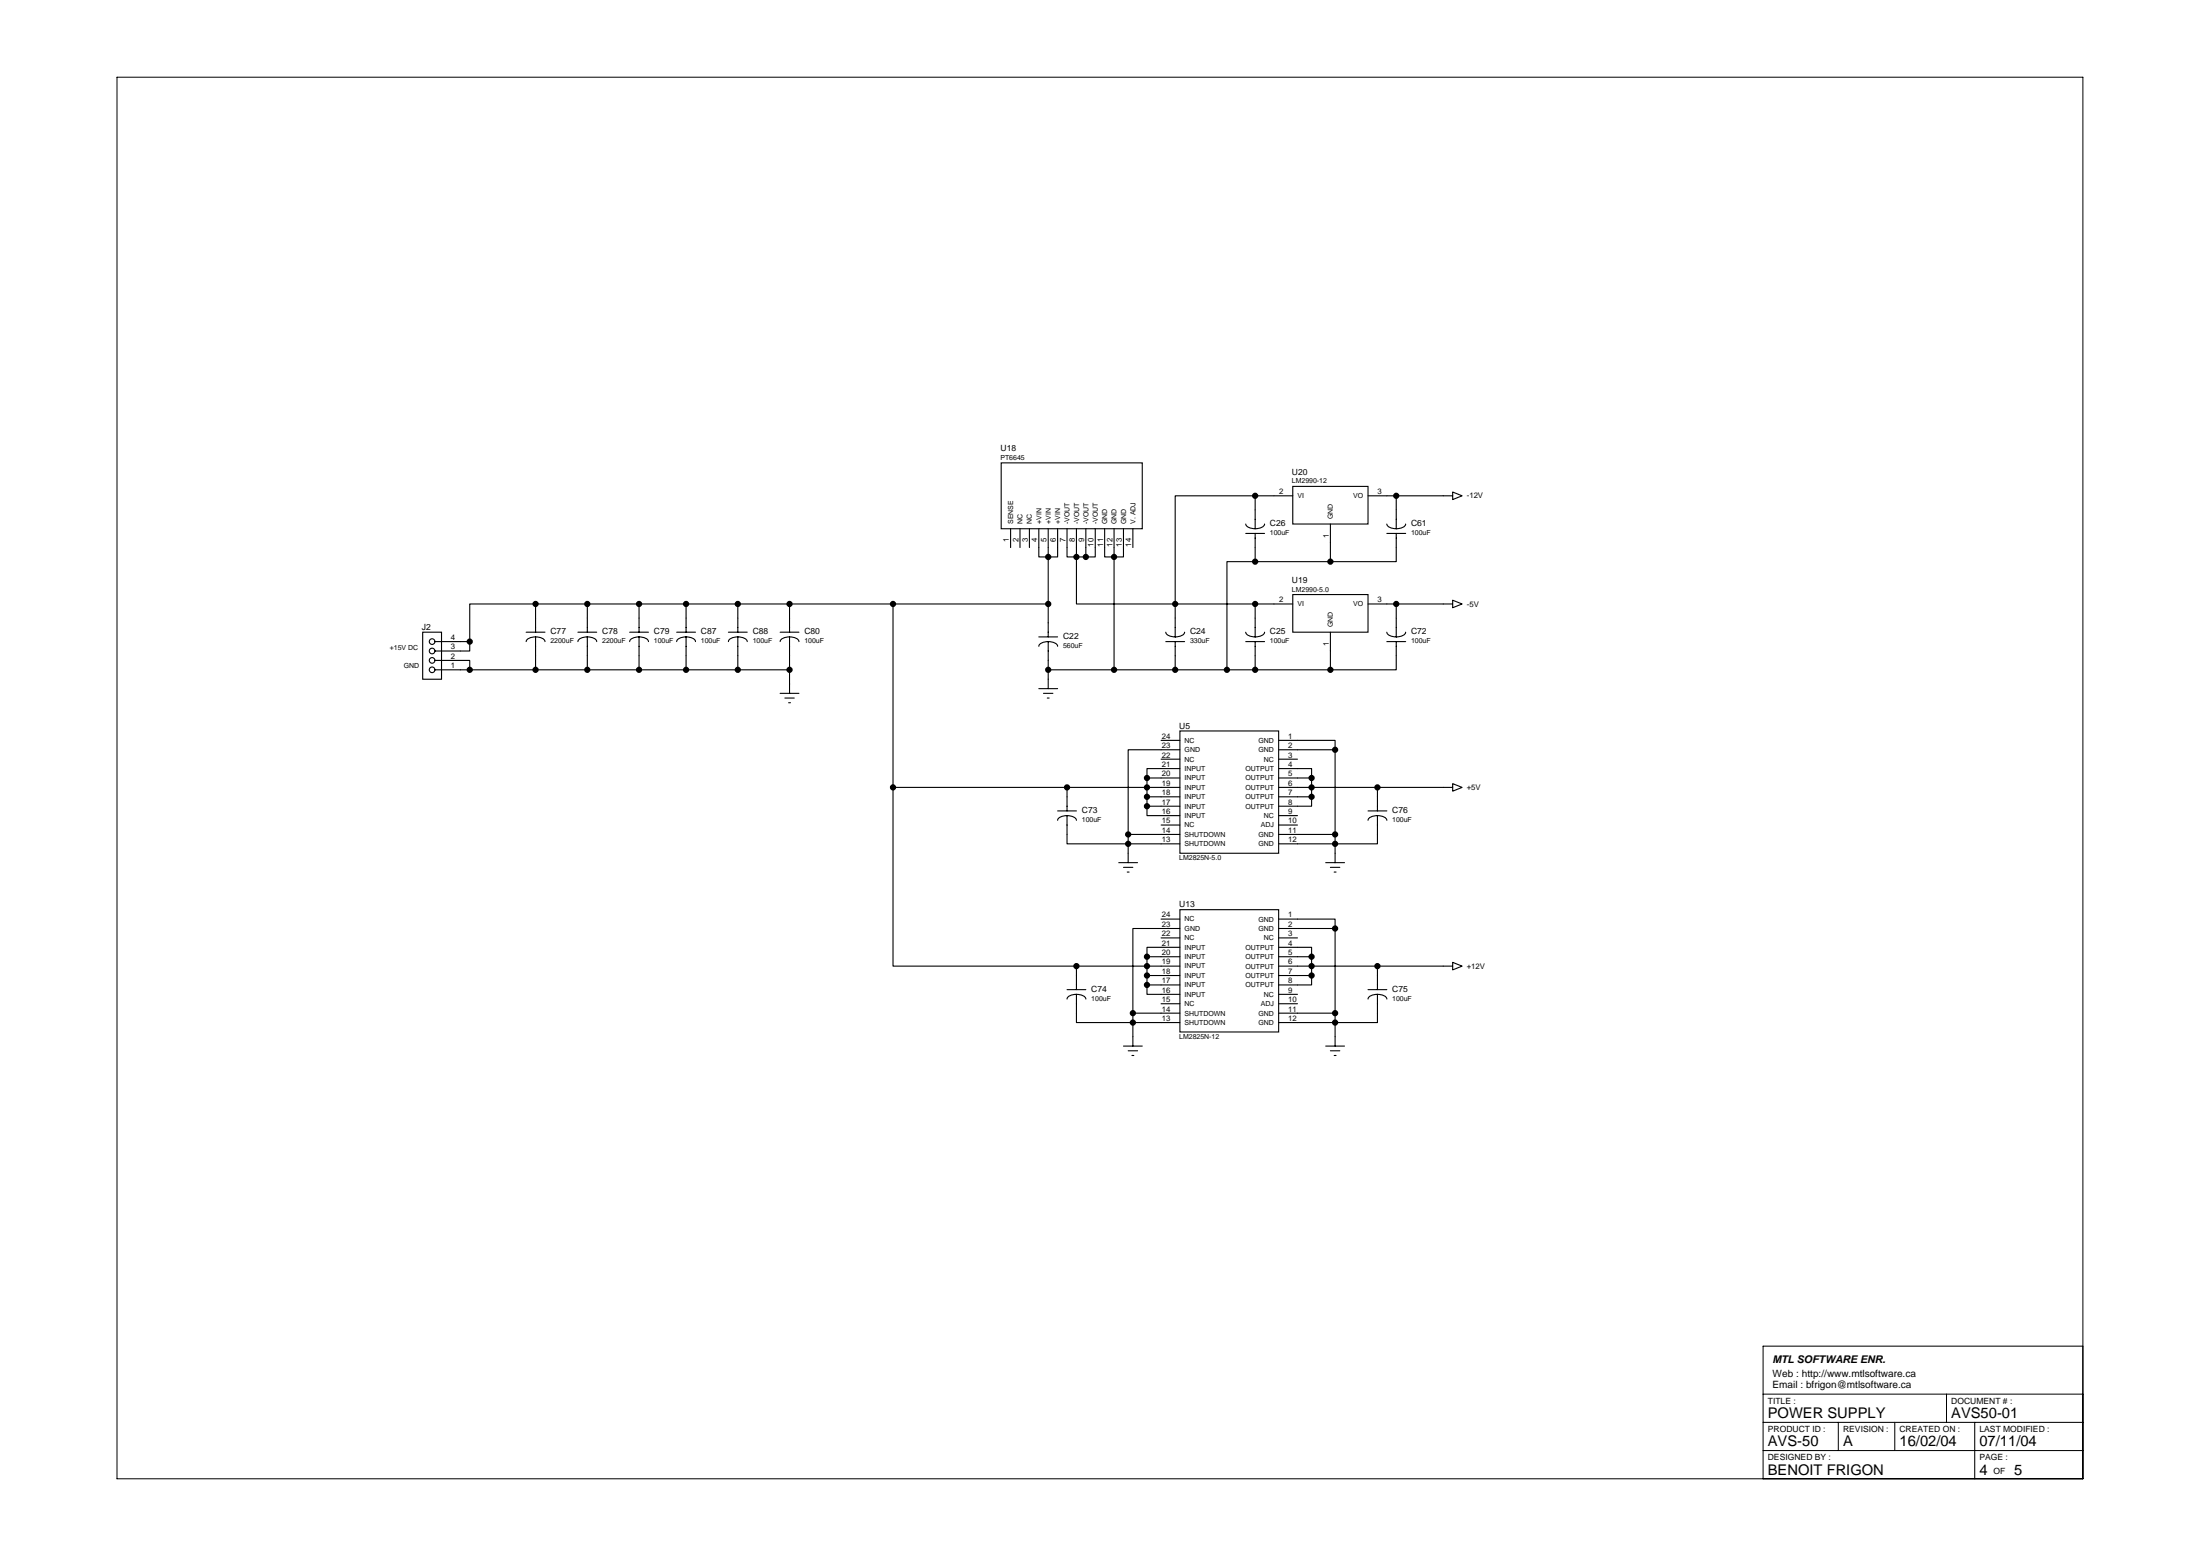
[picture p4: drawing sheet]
<svg xmlns="http://www.w3.org/2000/svg" width="594mm" height="420mm" viewBox="0 0 594 420" stroke-linecap="round" stroke-linejoin="round" font-family="sans-serif">
<g fill="none" stroke="#000" stroke-width=".3">
<path d="M270.4 125h38.1v17.8h-38.1zM338.9 133.9h-21.6v29.2M338.9 133.9v8.9M338.9 133.9h10.2M349.1 131.3h20.3v10.2h-20.3zM369.4 133.9h22.9M377 133.9v8.9M392.3 132.9l2.5 1-2.5 1zM272.9 142.8v5M275.4 142.8v5M278 142.8v5M280.5 142.8v7.6h5.1v-7.6"/>
<path d="M283.1 142.8v29.2M288.1 142.8v7.6h2.6M290.7 150.4v12.7h26.6M290.7 142.8v7.6M290.7 150.4h2.5M293.2 142.8v7.6M295.8 142.8v7.6h-2.6M298.3 142.8v7.6h5.1v-7.6M300.8 142.8v38.1M305.9 142.8v5M336.4 141.5a2.31 2.31 0 0 0 2.5 1.3M336.4 144h5.1"/>
<path d="M338.9 151.7h-7.6v29.2M338.9 144v7.7M338.9 151.7h20.4M341.5 141.5a2.31 2.31 0 0 1-2.6 1.3M359.3 141.5v10.2M374.5 141.5a2.31 2.31 0 0 0 2.5 1.3M374.5 144h5.1M377 144v7.7h-17.7M379.6 141.5a2.31 2.31 0 0 1-2.6 1.3M114.1 170.7h5.1v12.7h-5.1zM117.4 178.3h9.4v2.6M117.4 173.2h9.4"/>
<path d="M126.8 173.2v2.6h-9.4M142.1 170.7h5.1M144.6 163.1h-17.8v10.1M144.6 172h.7a2.04 2.04 0 0 1 1.9 1.2M144.6 172h-.6a2.04 2.04 0 0 0-1.9 1.2M144.6 163.1h138.5M144.6 163.1v7.6M144.6 172v8.9M156.1 170.7h5M158.6 172h.6a2.04 2.04 0 0 1 1.9 1.2M158.6 172h-.6a2.04 2.04 0 0 0-1.9 1.2M158.6 163.1v7.6"/>
<path d="M158.6 172v8.9M170 170.7h5.1M172.6 172h-.7a2.04 2.04 0 0 0-1.9 1.2M172.6 172h.6a2.04 2.04 0 0 1 1.9 1.2M172.6 163.1v7.6M172.6 172v8.9M182.7 170.7h5.1M185.3 172h-.7a2.04 2.04 0 0 0-1.9 1.2M185.3 172h.6a2.04 2.04 0 0 1 1.9 1.2M185.3 163.1v7.6M185.3 172v8.9M196.7 170.7h5.1"/>
<path d="M199.2 172h-.6a2.04 2.04 0 0 0-1.9 1.2M199.2 172h.7a2.04 2.04 0 0 1 1.9 1.2M199.2 163.1v7.6M199.2 172v8.9M210.7 170.7h5M213.2 172h-.6a2.04 2.04 0 0 0-1.9 1.2M213.2 172h.6a2.04 2.04 0 0 1 1.9 1.2M213.2 163.1v7.6M213.2 172v15.2M241.1 163.1v49.5M280.5 172h5.1M283.1 173.2l.6 .1a2.04 2.04 0 0 1 1.9 1.2"/>
<path d="M283.1 173.2l-.7 .1a2.04 2.04 0 0 0-1.9 1.2M283.1 173.2v12.7M314.8 170.7a2.31 2.31 0 0 0 2.5 1.3M314.8 173.2h5.1M317.3 163.1v8.9M317.3 173.2v7.7M317.3 163.1h31.8M319.9 170.7a2.31 2.31 0 0 1-2.6 1.3M336.4 170.7a2.31 2.31 0 0 0 2.5 1.3M336.4 173.2h5.1M338.9 163.1v8.9M338.9 173.2v7.7"/>
<path d="M341.5 170.7a2.31 2.31 0 0 1-2.6 1.3M349.1 160.5h20.3v10.2h-20.3zM359.3 170.7v10.2M369.4 163.1h22.9M374.5 170.7a2.31 2.31 0 0 0 2.5 1.3M374.5 173.2h5.1M377 173.2v7.7h-17.7M377 163.1v8.9M379.6 170.7a2.31 2.31 0 0 1-2.6 1.3M392.3 162.1l2.5 1-2.5 1zM117.4 180.9h95.8M210.7 187.2h5"/>
<path d="M211.9 188.5h2.6M213 189.8h.5M280.5 185.9h5.1M281.8 187.2h2.5M282.8 188.5h.5M283.1 180.9h76.2M313.5 199.9h5.1M318.6 197.4h26.7v33h-26.7zM345.3 199.9h15.2v2.6M241.1 212.6v48.3h49.6M241.1 212.6h77.5M285.6 219h5.1"/>
<path d="M288.1 212.6v6.4M309.7 217.7v2.5h8.9M309.7 210.1h8.9M309.7 210.1v7.6M309.7 215.2h8.9M309.7 217.7h8.9M313.5 205h5.1M318.6 207.5h-8.9v2.6M318.6 202.5h-14v22.8M345.3 207.5h8.9v2.6M345.3 210.1h8.9M345.3 212.6h47"/>
<path d="M345.3 215.2h8.9M345.3 202.5h15.2M345.3 205h5.1M354.2 215.2v2.5h-8.9M354.2 210.1v5.1M360.5 202.5v30.4M369.4 219h5.1M372 212.6v6.4M392.3 211.6l2.5 1-2.5 1zM288.1 220.2v7.7h30.5M288.1 220.2l.7 .1a2.04 2.04 0 0 1 1.9 1.2M288.1 220.2l-.6 .1a2.04 2.04 0 0 0-1.9 1.2"/>
<path d="M302.1 232.9h5.1M303.4 234.2h2.5M304.4 235.5h.5M304.6 225.3h14M304.6 225.3v7.6M313.5 222.8h5.1M345.3 225.3h15.2M345.3 220.2h5.1M345.3 222.8h5.1M358 232.9h5.1M359.3 234.2h2.5M360.3 235.5h.5"/>
<path d="M372 220.2v7.7h-26.7M372 220.2l-.7 .1a2.04 2.04 0 0 0-1.9 1.2M372 220.2l.6 .1a2.04 2.04 0 0 1 1.9 1.2M309.7 258.3v7.7M309.7 258.3h8.9M313.5 248.2h5.1M313.5 253.3h5.1M318.6 245.6h26.7v33.1h-26.7zM318.6 255.8h-8.9v2.5M318.6 250.7h-12.7v22.9M345.3 255.8h8.9v2.5M345.3 248.2h15.2v25.4"/>
<path d="M345.3 258.3h8.9M345.3 250.7h15.2M345.3 253.3h5.1M354.2 258.3v5.1M392.3 259.9l2.5 1-2.5 1zM288.1 267.2h5.1M290.7 268.5v7.6h27.9M290.7 268.5h-.7a2.04 2.04 0 0 0-1.9 1.3M290.7 268.5h.6a2.04 2.04 0 0 1 1.9 1.3M290.7 260.9h27.9M290.7 260.9v6.3M305.9 273.6h12.7"/>
<path d="M305.9 273.6v8.9M309.7 266v2.5h8.9M309.7 263.4h8.9M309.7 266h8.9M313.5 271h5.1M345.3 260.9h47M345.3 263.4h8.9M345.3 273.6h15.2M345.3 268.5h5.1M345.3 271h5.1M354.2 263.4v2.6h-8.9M360.5 273.6v8.9"/>
<path d="M369.4 267.2h5.1M372 268.5v7.6h-26.7M372 268.5h-.7a2.04 2.04 0 0 0-1.9 1.3M372 268.5h.6a2.04 2.04 0 0 1 1.9 1.3M372 260.9v6.3M303.4 282.5h5.1M304.6 283.7h2.6M305.7 285h.5M358 282.5h5.1M359.3 283.7h2.5M360.3 285h.5"/>
<circle cx="116.7" cy="178.3" r=".76"/>
<circle cx="116.7" cy="173.2" r=".76"/>
<circle cx="116.7" cy="175.8" r=".76"/>
<circle cx="116.7" cy="180.9" r=".76"/>
</g>
<g fill="#000" stroke="#000" stroke-width=".51">
<circle cx="338.9" cy="133.9" r=".59"/>
<circle cx="377" cy="133.9" r=".59"/>
<circle cx="283.1" cy="150.4" r=".59"/>
<circle cx="290.7" cy="150.4" r=".59"/>
<circle cx="293.2" cy="150.4" r=".59"/>
<circle cx="300.8" cy="150.4" r=".59"/>
<circle cx="338.9" cy="151.7" r=".59"/>
<circle cx="359.3" cy="151.7" r=".59"/>
<circle cx="126.8" cy="173.2" r=".59"/>
<circle cx="144.6" cy="163.1" r=".59"/>
<circle cx="158.6" cy="163.1" r=".59"/>
<circle cx="172.6" cy="163.1" r=".59"/>
<circle cx="185.3" cy="163.1" r=".59"/>
<circle cx="199.2" cy="163.1" r=".59"/>
<circle cx="213.2" cy="163.1" r=".59"/>
<circle cx="241.1" cy="163.1" r=".59"/>
<circle cx="283.1" cy="163.1" r=".59"/>
<circle cx="317.3" cy="163.1" r=".59"/>
<circle cx="338.9" cy="163.1" r=".59"/>
<circle cx="377" cy="163.1" r=".59"/>
<circle cx="126.8" cy="180.9" r=".59"/>
<circle cx="144.6" cy="180.9" r=".59"/>
<circle cx="158.6" cy="180.9" r=".59"/>
<circle cx="172.6" cy="180.9" r=".59"/>
<circle cx="185.3" cy="180.9" r=".59"/>
<circle cx="199.2" cy="180.9" r=".59"/>
<circle cx="213.2" cy="180.9" r=".59"/>
<circle cx="283.1" cy="180.9" r=".59"/>
<circle cx="300.8" cy="180.9" r=".59"/>
<circle cx="317.3" cy="180.9" r=".59"/>
<circle cx="331.3" cy="180.9" r=".59"/>
<circle cx="338.9" cy="180.9" r=".59"/>
<circle cx="359.3" cy="180.9" r=".59"/>
<circle cx="241.1" cy="212.6" r=".59"/>
<circle cx="288.1" cy="212.6" r=".59"/>
<circle cx="309.7" cy="215.2" r=".59"/>
<circle cx="309.7" cy="217.7" r=".59"/>
<circle cx="309.7" cy="210.1" r=".59"/>
<circle cx="309.7" cy="212.6" r=".59"/>
<circle cx="354.2" cy="215.2" r=".59"/>
<circle cx="354.2" cy="210.1" r=".59"/>
<circle cx="354.2" cy="212.6" r=".59"/>
<circle cx="360.5" cy="202.5" r=".59"/>
<circle cx="372" cy="212.6" r=".59"/>
<circle cx="304.6" cy="227.9" r=".59"/>
<circle cx="304.6" cy="225.3" r=".59"/>
<circle cx="360.5" cy="227.9" r=".59"/>
<circle cx="360.5" cy="225.3" r=".59"/>
<circle cx="309.7" cy="258.3" r=".59"/>
<circle cx="354.2" cy="258.3" r=".59"/>
<circle cx="360.5" cy="250.7" r=".59"/>
<circle cx="290.7" cy="260.9" r=".59"/>
<circle cx="305.9" cy="273.6" r=".59"/>
<circle cx="305.9" cy="276.1" r=".59"/>
<circle cx="309.7" cy="266" r=".59"/>
<circle cx="309.7" cy="260.9" r=".59"/>
<circle cx="309.7" cy="263.4" r=".59"/>
<circle cx="354.2" cy="260.9" r=".59"/>
<circle cx="354.2" cy="263.4" r=".59"/>
<circle cx="360.5" cy="273.6" r=".59"/>
<circle cx="360.5" cy="276.1" r=".59"/>
<circle cx="372" cy="260.9" r=".59"/>
</g>
<path d="M31.6 20.8h530.9v378.5h-530.9zM476.1 376.4h86.4M525.6 376.4v7.7M562.5 363.5h-86.4v35.8M476.1 384.1h86.4M476.1 391.7h86.4M496.4 384.1v7.6M511.7 384.1v7.6M533.2 384.1v15.2" fill="none" stroke="#000" stroke-width=".27"/>
<g font-size="4">
<text x="477.4" y="383">POWER SUPPLY</text>
<text x="526.9" y="383">AVS50-01</text>
<text x="477.4" y="390.6">AVS-50</text>
<text x="497.7" y="390.6">A</text>
<text x="512.9" y="390.6">16/02/04</text>
<text x="534.5" y="390.6">07/11/04</text>
<text x="477.4" y="398.2">BENOIT FRIGON</text>
<text x="534.5" y="398.2">4</text>
<text x="543.9" y="398.2">5</text>
</g>
<text font-size="2.9" x="478.6" y="368.2">MTL SOFTWARE ENR.</text>
<g font-size="2.7">
<text x="478.6" y="371.8">Web : http://www.mtlsoftware.ca</text>
<text x="478.6" y="374.8">Email : bfrigon@mtlsoftware.ca</text>
</g>
<g font-size="2.3">
<text x="270.2" y="121.8">U18</text>
<text x="348.9" y="128.1">U20</text>
<text x="342.9" y="142.1">C26</text>
<text x="381" y="142.1">C61</text>
<text x="348.9" y="157.4">U19</text>
<text x="114" y="170">J2</text>
<text x="148.6" y="171.3">C77</text>
<text x="162.6" y="171.3">C78</text>
<text x="176.6" y="171.3">C79</text>
<text x="189.3" y="171.3">C87</text>
<text x="203.3" y="171.3">C88</text>
<text x="217.2" y="171.3">C80</text>
<text x="287.1" y="172.6">C22</text>
<text x="321.3" y="171.3">C24</text>
<text x="342.9" y="171.3">C25</text>
<text x="381" y="171.3">C72</text>
<text x="318.4" y="196.7">U5</text>
<text x="292.2" y="219.6">C73</text>
<text x="376" y="219.6">C76</text>
<text x="318.4" y="245">U13</text>
<text x="294.7" y="267.8">C74</text>
<text x="376" y="267.8">C75</text>
<text x="477.4" y="379">TITLE :</text>
<text x="526.9" y="379">DOCUMENT # :</text>
<text x="477.4" y="386.6">PRODUCT ID :</text>
<text x="497.7" y="386.6">REVISION :</text>
<text x="512.9" y="386.6">CREATED ON :</text>
<text x="534.5" y="386.6">LAST MODIFIED :</text>
<text x="477.4" y="394.3">DESIGNED BY :</text>
<text x="534.5" y="394.3">PAGE :</text>
<text x="538.3" y="398.1">OF</text>
</g>
<g font-size="2.1">
<text x="345.4" y="133.4">2</text>
<text x="372" y="133.4">3</text>
<text x="396.1" y="134.6">-12V</text>
<text x="272.5" y="146.5" transform="rotate(-90 272.5 146.5)">1</text>
<text x="275" y="146.5" transform="rotate(-90 275 146.5)">2</text>
<text x="277.5" y="146.5" transform="rotate(-90 277.5 146.5)">3</text>
<text x="280.1" y="146.5" transform="rotate(-90 280.1 146.5)">4</text>
<text x="282.6" y="146.5" transform="rotate(-90 282.6 146.5)">5</text>
<text x="285.2" y="146.5" transform="rotate(-90 285.2 146.5)">6</text>
<text x="287.7" y="146.5" transform="rotate(-90 287.7 146.5)">7</text>
<text x="290.2" y="146.5" transform="rotate(-90 290.2 146.5)">8</text>
<text x="292.8" y="146.5" transform="rotate(-90 292.8 146.5)">9</text>
<text x="295.3" y="147.6" transform="rotate(-90 295.3 147.6)">10</text>
<text x="297.9" y="147.6" transform="rotate(-90 297.9 147.6)">11</text>
<text x="300.4" y="147.6" transform="rotate(-90 300.4 147.6)">12</text>
<text x="302.9" y="147.6" transform="rotate(-90 302.9 147.6)">13</text>
<text x="305.5" y="147.6" transform="rotate(-90 305.5 147.6)">14</text>
<text x="358.8" y="145.2" transform="rotate(-90 358.8 145.2)">1</text>
<text x="345.4" y="162.6">2</text>
<text x="372" y="162.6">3</text>
<text x="396.1" y="163.8">-5V</text>
<text x="121.8" y="172.8">4</text>
<text x="121.8" y="177.9">2</text>
<text x="121.8" y="175.3">3</text>
<text x="358.8" y="174.4" transform="rotate(-90 358.8 174.4)">1</text>
<text x="121.8" y="180.4">1</text>
<text x="313.7" y="199.5">24</text>
<text x="313.7" y="202">23</text>
<text x="347.8" y="199.5">1</text>
<text x="347.8" y="202">2</text>
<text x="313.7" y="204.6">22</text>
<text x="313.7" y="207.1">21</text>
<text x="313.7" y="209.6">20</text>
<text x="347.8" y="209.6">5</text>
<text x="347.8" y="207.1">4</text>
<text x="347.8" y="204.6">3</text>
<text x="313.7" y="212.2">19</text>
<text x="313.7" y="214.7">18</text>
<text x="347.8" y="212.2">6</text>
<text x="347.8" y="214.7">7</text>
<text x="396.1" y="213.3">+5V</text>
<text x="313.7" y="217.3">17</text>
<text x="313.7" y="219.8">16</text>
<text x="347.8" y="217.3">8</text>
<text x="347.8" y="219.8">9</text>
<text x="313.7" y="222.3">15</text>
<text x="313.7" y="224.9">14</text>
<text x="313.7" y="227.4">13</text>
<text x="347.8" y="222.3">10</text>
<text x="347.8" y="224.9">11</text>
<text x="347.8" y="227.4">12</text>
<text x="313.7" y="247.7">24</text>
<text x="313.7" y="250.3">23</text>
<text x="347.8" y="247.7">1</text>
<text x="347.8" y="250.3">2</text>
<text x="313.7" y="252.8">22</text>
<text x="313.7" y="255.4">21</text>
<text x="313.7" y="257.9">20</text>
<text x="347.8" y="257.9">5</text>
<text x="347.8" y="255.4">4</text>
<text x="347.8" y="252.8">3</text>
<text x="313.7" y="260.4">19</text>
<text x="313.7" y="263">18</text>
<text x="347.8" y="260.4">6</text>
<text x="347.8" y="263">7</text>
<text x="396.1" y="261.6">+12V</text>
<text x="313.7" y="265.5">17</text>
<text x="313.7" y="268.1">16</text>
<text x="347.8" y="265.5">8</text>
<text x="347.8" y="268.1">9</text>
<text x="313.7" y="270.6">15</text>
<text x="313.7" y="273.1">14</text>
<text x="313.7" y="275.7">13</text>
<text x="347.8" y="270.6">10</text>
<text x="347.8" y="273.1">11</text>
<text x="347.8" y="275.7">12</text>
</g>
<g font-size="1.9">
<text x="270.2" y="124.2">PT6645</text>
<text x="348.9" y="130.6">LM2990-12</text>
<text x="350.4" y="134.5">VI</text>
<text x="365.4" y="134.5">VO</text>
<text x="273.6" y="141.5" transform="rotate(-90 273.6 141.5)">SENSE</text>
<text x="276.1" y="141.5" transform="rotate(-90 276.1 141.5)">NC</text>
<text x="278.7" y="141.5" transform="rotate(-90 278.7 141.5)">NC</text>
<text x="281.2" y="141.5" transform="rotate(-90 281.2 141.5)">+VIN</text>
<text x="283.8" y="141.5" transform="rotate(-90 283.8 141.5)">+VIN</text>
<text x="286.3" y="141.5" transform="rotate(-90 286.3 141.5)">+VIN</text>
<text x="288.8" y="141.5" transform="rotate(-90 288.8 141.5)">-VOUT</text>
<text x="291.4" y="141.5" transform="rotate(-90 291.4 141.5)">-VOUT</text>
<text x="293.9" y="141.5" transform="rotate(-90 293.9 141.5)">-VOUT</text>
<text x="296.5" y="141.5" transform="rotate(-90 296.5 141.5)">-VOUT</text>
<text x="299" y="141.5" transform="rotate(-90 299 141.5)">GND</text>
<text x="301.5" y="141.5" transform="rotate(-90 301.5 141.5)">GND</text>
<text x="304.1" y="141.5" transform="rotate(-90 304.1 141.5)">GND</text>
<text x="306.6" y="141.5" transform="rotate(-90 306.6 141.5)">V. ADJ</text>
<text x="360" y="140.2" transform="rotate(-90 360 140.2)">GND</text>
<text x="342.9" y="144.5">100uF</text>
<text x="381" y="144.5">100uF</text>
<text x="348.9" y="159.8">LM2990-5.0</text>
<text x="350.4" y="163.7">VI</text>
<text x="365.4" y="163.7">VO</text>
<text x="148.6" y="173.7">2200uF</text>
<text x="162.6" y="173.7">2200uF</text>
<text x="176.6" y="173.7">100uF</text>
<text x="189.3" y="173.7">100uF</text>
<text x="203.3" y="173.7">100uF</text>
<text x="217.2" y="173.7">100uF</text>
<text x="321.3" y="173.7">330uF</text>
<text x="342.9" y="173.7">100uF</text>
<text x="360" y="169.4" transform="rotate(-90 360 169.4)">GND</text>
<text x="381" y="173.7">100uF</text>
<text x="105.3" y="175.4">+15V DC</text>
<text x="287.1" y="175">560uF</text>
<text x="109.1" y="180.5">GND</text>
<text x="319.9" y="200.6">NC</text>
<text x="319.9" y="203.1">GND</text>
<text x="339.8" y="200.6">GND</text>
<text x="339.8" y="203.1">GND</text>
<text x="319.9" y="205.6">NC</text>
<text x="319.9" y="208.2">INPUT</text>
<text x="336.3" y="208.2">OUTPUT</text>
<text x="341.3" y="205.7">NC</text>
<text x="319.9" y="210.7">INPUT</text>
<text x="319.9" y="213.3">INPUT</text>
<text x="319.9" y="215.8">INPUT</text>
<text x="336.3" y="210.7">OUTPUT</text>
<text x="336.3" y="213.3">OUTPUT</text>
<text x="336.3" y="215.8">OUTPUT</text>
<text x="292.2" y="222">100uF</text>
<text x="319.9" y="218.3">INPUT</text>
<text x="319.9" y="220.9">INPUT</text>
<text x="336.3" y="218.4">OUTPUT</text>
<text x="341.3" y="220.9">NC</text>
<text x="376" y="222">100uF</text>
<text x="319.9" y="223.4">NC</text>
<text x="319.9" y="226">SHUTDOWN</text>
<text x="339.8" y="226">GND</text>
<text x="340.5" y="223.4">ADJ</text>
<text x="318.4" y="232.2">LM2825N-5.0</text>
<text x="319.9" y="228.5">SHUTDOWN</text>
<text x="339.8" y="228.5">GND</text>
<text x="319.9" y="248.8">NC</text>
<text x="319.9" y="251.4">GND</text>
<text x="339.8" y="248.8">GND</text>
<text x="339.8" y="251.4">GND</text>
<text x="319.9" y="253.9">NC</text>
<text x="319.9" y="256.4">INPUT</text>
<text x="336.3" y="256.5">OUTPUT</text>
<text x="341.3" y="253.9">NC</text>
<text x="319.9" y="259">INPUT</text>
<text x="319.9" y="261.5">INPUT</text>
<text x="336.3" y="259">OUTPUT</text>
<text x="336.3" y="261.5">OUTPUT</text>
<text x="319.9" y="264.1">INPUT</text>
<text x="319.9" y="266.6">INPUT</text>
<text x="319.9" y="269.1">INPUT</text>
<text x="336.3" y="264.1">OUTPUT</text>
<text x="336.3" y="266.6">OUTPUT</text>
<text x="341.3" y="269.2">NC</text>
<text x="294.7" y="270.2">100uF</text>
<text x="319.9" y="271.7">NC</text>
<text x="319.9" y="274.2">SHUTDOWN</text>
<text x="339.8" y="274.2">GND</text>
<text x="340.5" y="271.7">ADJ</text>
<text x="376" y="270.2">100uF</text>
<text x="318.4" y="280.5">LM2825N-12</text>
<text x="319.9" y="276.8">SHUTDOWN</text>
<text x="339.8" y="276.8">GND</text>
</g>
</svg>
